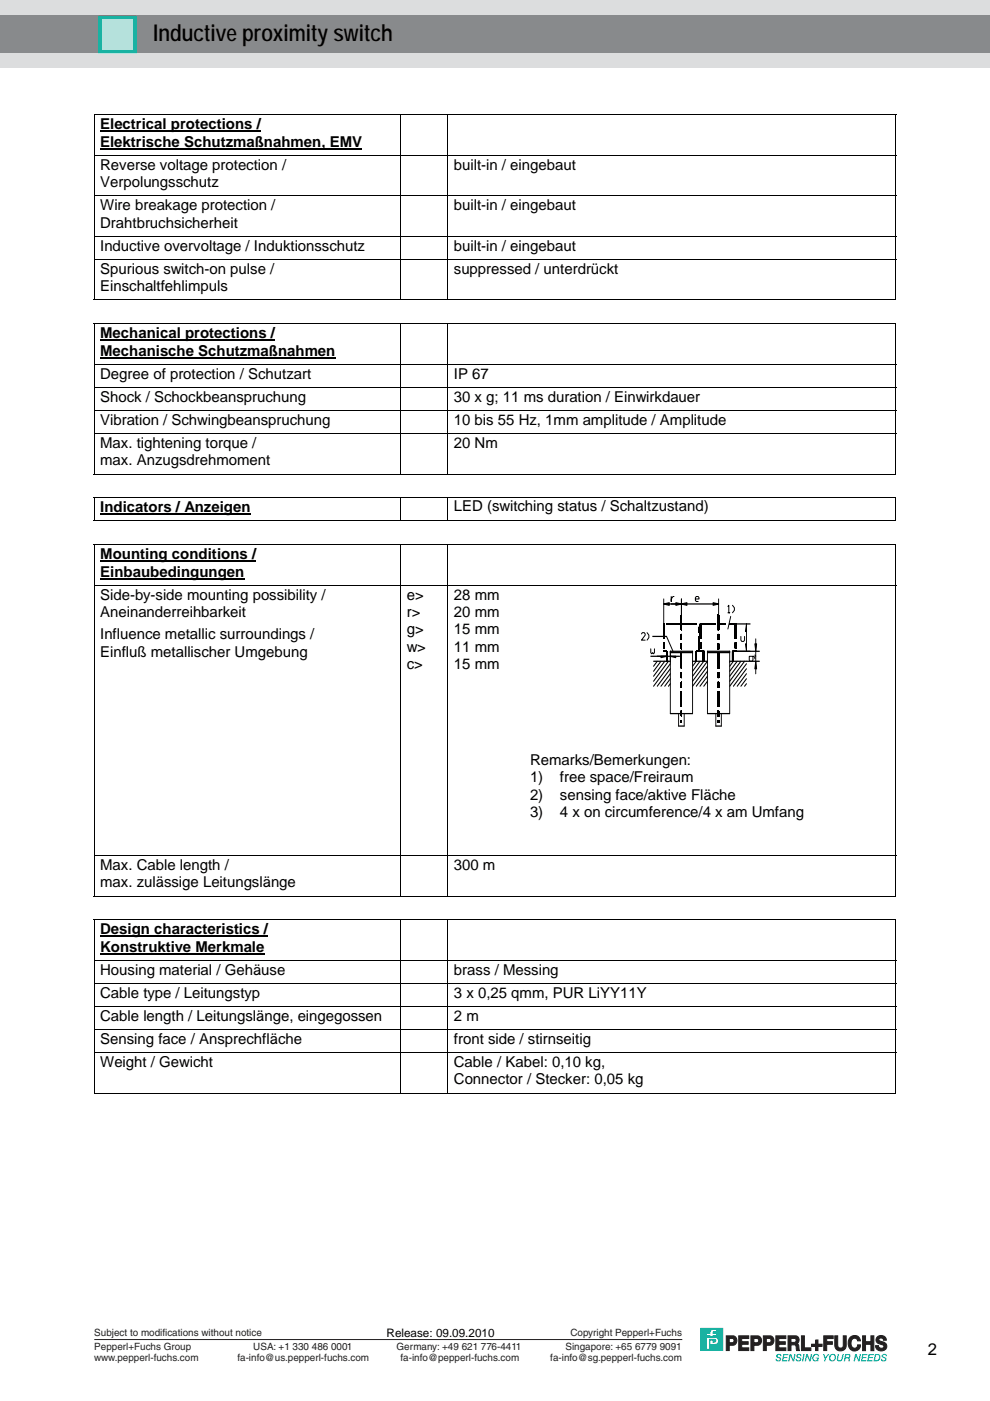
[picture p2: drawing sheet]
<svg xmlns="http://www.w3.org/2000/svg" width="210mm" height="297mm" viewBox="0 0 210 297" stroke-linecap="round" stroke-linejoin="round" font-family="sans-serif">
<path d="M0 0h209.9v14.3h-209.9z" fill="#dcddde"/>
<path d="M0 3.3h209.9v8h-209.9z" fill="#888a8c"/>
<path d="M21.1 3.5h7.6v7.5h-7.6z" fill="#b8e1dc"/>
<path d="M21.2 3.7h7.4v7.2h-7.4z" fill="none" stroke="#00ae9c" stroke-width=".71" stroke-linecap="butt"/>
<path d="M20 284h124.7" fill="none" stroke="#231f20" stroke-width=".21"/>
<path d="M148.6 281.6h4.7v4.7h-4.7z" fill="#00ae9c"/>
<path d="M148.6 281.6h4.7v4.7h-4.7z" fill="none" stroke="#00ae9c" stroke-width=".21"/>
<path d="M149.8 282.7h.8l.1-.5 .4-.3h1v.4h-.7l-.2 .2v.2h.9v.5h-.9v.2h-.6v-.2h-.8z" fill="#fff"/>
<path d="M149.8 282.7h.8l.1-.5 .4-.3h1v.4h-.7l-.2 .2v.2h.9v.5h-.9v.2h-.6v-.2h-.8z" fill="none" stroke="#00ae9c" stroke-width=".21"/>
<path d="M149.8 283.5h1.9a.77 .77 0 0 1 .7 .8 .77 .77 0 0 1-.8 .8h-1v-1h.6v.5l.6-.2a.3 .3 0 0 0-.3-.4h-1v2.1h-.7z" fill="#fff"/>
<path d="M149.8 283.5h1.9a.77 .77 0 0 1 .7 .8 .77 .77 0 0 1-.8 .8h-1v-1h.6v.5l.6-.2a.3 .3 0 0 0-.3-.4h-1v2.1h-.7z" fill="none" stroke="#00ae9c" stroke-width=".21"/>
<path d="M156.7 283.2h2.1v.6h-1.5v.7h1.4v.5h-1.4v.8h1.5v.5h-2.1z" fill="#231f20"/>
<path d="M156.7 283.2h2.1v.6h-1.5v.7h1.4v.5h-1.4v.8h1.5v.5h-2.1z" fill="none" stroke="#231f20" stroke-width=".21"/>
<path d="M164.6 283.2h2.1v.6h-1.5v.7h1.4v.5h-1.4v.8h1.5v.5h-2.1z" fill="#231f20"/>
<path d="M164.6 283.2h2.1v.6h-1.5v.7h1.4v.5h-1.4v.8h1.5v.5h-2.1z" fill="none" stroke="#231f20" stroke-width=".21"/>
<path d="M170 283.2h.6v2.6h1.4v.5h-2z" fill="#231f20"/>
<path d="M170 283.2h.6v2.6h1.4v.5h-2zM173 284.1h.5v2.2h-.5z" fill="none" stroke="#231f20" stroke-width=".21"/>
<path d="M173.3 284.1v2.2" fill="none" stroke="#231f20" stroke-width=".45"/>
<path d="M172.2 285h2.2v.4h-2.2z" fill="#231f20"/>
<path d="M172.2 285h2.2v.4h-2.2z" fill="none" stroke="#231f20" stroke-width=".21"/>
<path d="M174.7 283.2h2v.6h-1.4v.7h1.2v.5h-1.2v1.3h-.6z" fill="#231f20"/>
<path d="M174.7 283.2h2v.6h-1.4v.7h1.2v.5h-1.2v1.3h-.6z" fill="none" stroke="#231f20" stroke-width=".21"/>
<path d="M177.1 283.2h.6v1.8a.61 .61 0 0 0 .4 .8 .61 .61 0 0 0 .8-.5v-2.1h.6v2a1.22 1.22 0 0 1-1.2 1.2 1.22 1.22 0 0 1-1.2-1.2z" fill="#231f20"/>
<path d="M177.1 283.2h.6v1.8a.61 .61 0 0 0 .4 .8 .61 .61 0 0 0 .8-.5v-2.1h.6v2a1.22 1.22 0 0 1-1.2 1.2 1.22 1.22 0 0 1-1.2-1.2z" fill="none" stroke="#231f20" stroke-width=".21"/>
<path d="M183 283.2h.6v1.3h1.1v-1.3h.6v3.2h-.6v-1.4h-1.1v1.4h-.6z" fill="#231f20"/>
<path d="M183 283.2h.6v1.3h1.1v-1.3h.6v3.2h-.6v-1.4h-1.1v1.4h-.6z" fill="none" stroke="#231f20" stroke-width=".21"/>
<path d="M180.2 283.6a1.26 1.26 0 0 1 1.4-.4 1.26 1.26 0 0 1 .9 1.1h-.6a.73 .73 0 0 0-.9-.5 .73 .73 0 0 0-.5 .9 .74 .74 0 0 0 .5 1.1 .74 .74 0 0 0 .9-.7h.6a1.28 1.28 0 0 1-1.2 1.4 1.28 1.28 0 0 1-1.4-1.3 2.06 2.06 0 0 1 .3-1.6z" fill="#231f20"/>
<path d="M180.2 283.6a1.26 1.26 0 0 1 1.4-.4 1.26 1.26 0 0 1 .9 1.1h-.6a.73 .73 0 0 0-.9-.5 .73 .73 0 0 0-.5 .9 .74 .74 0 0 0 .5 1.1 .74 .74 0 0 0 .9-.7h.6a1.28 1.28 0 0 1-1.2 1.4 1.28 1.28 0 0 1-1.4-1.3 2.06 2.06 0 0 1 .3-1.6z" fill="none" stroke="#231f20" stroke-width=".21"/>
<path d="M186 283.5a1.14 1.14 0 0 1 1.2-.3 1.14 1.14 0 0 1 .8 1l-.6-.1a.51 .51 0 0 0-.5-.4 .51 .51 0 0 0-.5 .3 1.4 1.4 0 0 0 1.2 .6 1.02 1.02 0 0 1 .3 1.4 1.02 1.02 0 0 1-1.3 .4 1.02 1.02 0 0 1-.9-1.1h.6a.59 .59 0 0 0 .5 .6 .59 .59 0 0 0 .7-.4 1.15 1.15 0 0 0-1.2-.6l-.2-.1a.82 .82 0 0 1-.1-1.3z" fill="#231f20"/>
<path d="M186 283.5a1.14 1.14 0 0 1 1.2-.3 1.14 1.14 0 0 1 .8 1l-.6-.1a.51 .51 0 0 0-.5-.4 .51 .51 0 0 0-.5 .3 1.4 1.4 0 0 0 1.2 .6 1.02 1.02 0 0 1 .3 1.4 1.02 1.02 0 0 1-1.3 .4 1.02 1.02 0 0 1-.9-1.1h.6a.59 .59 0 0 0 .5 .6 .59 .59 0 0 0 .7-.4 1.15 1.15 0 0 0-1.2-.6l-.2-.1a.82 .82 0 0 1-.1-1.3z" fill="none" stroke="#231f20" stroke-width=".21"/>
<path d="M154 283.2v3.1h.7v-1.1a1.3 1.3 0 0 0 1.5-.6 .97 .97 0 0 0-.7-1.4zM154.7 283.8v.9h.6a.46 .46 0 0 0 .4-.5 .46 .46 0 0 0-.4-.4z" fill-rule="evenodd" fill="#231f20"/>
<path d="M154 283.2h1.5a1.01 1.01 0 0 1 .8 1.1 1.01 1.01 0 0 1-.9 .9h-.7v1.1h-.7zM154.7 283.8h.6a.45 .45 0 0 1 .4 .4 .45 .45 0 0 1-.4 .5h-.6z" fill="none" stroke="#231f20" stroke-width=".21"/>
<path d="M159.3 283.2v3.1h.6v-1.1a1.3 1.3 0 0 0 1.6-.6 .97 .97 0 0 0-.8-1.4zM159.9 283.8v.9h.6a.46 .46 0 0 0 .4-.5 .46 .46 0 0 0-.4-.4z" fill-rule="evenodd" fill="#231f20"/>
<path d="M159.3 283.2h1.4a1.01 1.01 0 0 1 .8 1.1 1.01 1.01 0 0 1-.9 .9h-.7v1.1h-.6zM159.9 283.8h.6a.45 .45 0 0 1 .4 .4 .45 .45 0 0 1-.4 .5h-.6z" fill="none" stroke="#231f20" stroke-width=".21"/>
<path d="M161.9 283.2v3.1h.6v-1.1a1.3 1.3 0 0 0 1.6-.6 .97 .97 0 0 0-.8-1.4zM162.5 283.8v.9h.6a.46 .46 0 0 0 .5-.5 .46 .46 0 0 0-.4-.4z" fill-rule="evenodd" fill="#231f20"/>
<path d="M161.9 283.2h1.4a1.01 1.01 0 0 1 .9 1.1 1.01 1.01 0 0 1-.9 .9h-.8v1.1h-.6zM162.5 283.8h.7a.45 .45 0 0 1 .4 .4 .45 .45 0 0 1-.5 .5h-.6z" fill="none" stroke="#231f20" stroke-width=".21"/>
<path d="M167.1 283.2v3.1h.7v-1.2h.7a1.15 1.15 0 0 1 .5 1.2h.6l-.1-.1a1.49 1.49 0 0 0-.4-1.3 .88 .88 0 0 0 .4-1 .88 .88 0 0 0-.8-.7zM167.8 283.8v.8h.6a.43 .43 0 0 0 .5-.3 .43 .43 0 0 0-.4-.5z" fill-rule="evenodd" fill="#231f20"/>
<path d="M167.1 283.2h1.6a.88 .88 0 0 1 .8 .7 .88 .88 0 0 1-.4 1 1.66 1.66 0 0 1 .5 1.4h-.7a1.04 1.04 0 0 0-.4-1.2h-.7v1.2h-.7zM167.8 283.8h.7a.43 .43 0 0 1 .4 .5 .43 .43 0 0 1-.5 .3h-.6z" fill="none" stroke="#231f20" stroke-width=".21"/>
<g fill="#00ae9c">
<path d="M164.7 287.3a.6 .6 0 0 1 .6-.2 .6 .6 0 0 1 .5 .4l-.7-.2-.2 .2 .3 .2a.45 .45 0 0 1 .5 .4 .45 .45 0 0 1-.4 .5 .59 .59 0 0 1-.8-.5h.2l.1 .2 .3 .1 .3-.2-.7-.5z"/>
<path d="M166.1 287.1h1.2l-.1 .2h-.8l-.1 .4h.8l-.1 .2h-.8l-.1 .5h.9l-.1 .2h-1.1z"/>
<path d="M167.5 287.1h.3l.4 1.1 .3-1.1h.2l-.3 1.5h-.3l-.4-1.1-.3 1.1h-.2z"/>
<path d="M169 287.3a.6 .6 0 0 1 .6-.2 .6 .6 0 0 1 .4 .4l-.6-.2-.2 .2 .3 .2a.45 .45 0 0 1 .4 .4 .45 .45 0 0 1-.3 .5 .59 .59 0 0 1-.9-.5h.3v.2l.3 .1 .4-.2-.7-.5z"/>
<path d="M170.4 287.1h.3l-.3 1.5h-.3z"/>
<path d="M171 287.1h.3l.5 1.1 .2-1.1h.3l-.4 1.5h-.2l-.5-1.1-.3 1.1h-.2z"/>
<path d="M172.5 287.3a.67 .67 0 0 1 .7-.3 .67 .67 0 0 1 .5 .6h-.2l-.1-.2a.57 .57 0 0 0-.8 .3 .57 .57 0 0 0 .4 .7h.2l.2-.4h-.4l.1-.2h.6l-.2 .8h-.1v-.1a.63 .63 0 0 1-.7 .1 .63 .63 0 0 1-.4-.6z"/>
<path d="M174.5 287.1h.3l.3 .7 .5-.7h.3l-.7 .9-.1 .6h-.3l.1-.6z"/>
<path d="M177.7 287.1h.3l-.2 1 .3 .3 .3-.1 .3-1.2h.3l-.2 .9a.63 .63 0 0 1-.7 .7 .63 .63 0 0 1-.6-.7z"/>
<path d="M181.4 287.1h.3l.4 1.1 .3-1.1h.2l-.3 1.5h-.3l-.4-1.1-.3 1.1h-.2z"/>
<path d="M182.9 287.1h1.1v.2h-.9l-.1 .4h.8v.2h-.8l-.1 .5h.9l-.1 .2h-1.1z"/>
<path d="M184.2 287.1h1.2l-.1 .2h-.8l-.1 .4h.8l-.1 .2h-.8l-.1 .5h.9l-.1 .2h-1.1z"/>
<path d="M187.1 287.3a.6 .6 0 0 1 .6-.2 .6 .6 0 0 1 .4 .4l-.6-.2-.2 .2 .3 .2a.45 .45 0 0 1 .4 .4 .45 .45 0 0 1-.3 .5 .59 .59 0 0 1-.9-.5h.3a.35 .35 0 0 0 .3 .3 .35 .35 0 0 0 .4-.2l-.7-.5z"/>
</g>
<g fill="#00ae9c">
<path d="M176.2 287.5a.46 .46 0 0 1 .7-.2 .46 .46 0 0 1 .1 .7 .47 .47 0 0 1-.6 .4 .47 .47 0 0 1-.3-.7zM175.8 287.8a.8 .8 0 0 0 1.6 0 .8 .8 0 0 0-1.6 0z" fill-rule="evenodd"/>
<path d="M179.5 287.3h.5l.1 .4-.7 .1zM179.3 287.1l-.3 1.5h.2l.2-.6h.5l.1 .6h.2l-.1-.7 .3-.2-.1-.5z" fill-rule="evenodd"/>
<path d="M185.8 287.3a.6 .6 0 0 1 .7 .7 .6 .6 0 0 1-.9 .4zM185.6 287.1l-.3 1.5a1.02 1.02 0 0 0 1.1-.1 1.02 1.02 0 0 0 .3-1.1l-.3-.3z" fill-rule="evenodd"/>
</g>
<path d="M21.3 27.9h34M21.3 31.6h55.5M21.3 72.2h37M21.3 75.9h49.9M21.3 109h31.8M21.3 119h33M21.3 122.8h30.5M21.3 198.5h35.6M21.3 202.3h34.8" fill="none" stroke="#000" stroke-width=".34"/>
<g fill="#000">
<path d="M19.9 24.1h.2v.2h-.2zM189.9 24.1h.2v.2h-.2zM19.9 63.4h.2v.2h-.2zM19.9 68.4h.2v.2h-.2zM189.9 63.4h.2v.2h-.2zM189.9 68.4h.2v.2h-.2zM19.9 100.4h.2v.2h-.2zM19.9 105.3h.2v.2h-.2zM19.9 110.3h.2v.2h-.2zM19.9 115.3h.2v.2h-.2zM189.9 100.4h.2v.2h-.2zM189.9 105.3h.2v.2h-.2z"/>
<path d="M189.9 110.3h.2v.2h-.2zM189.9 115.3h.2v.2h-.2zM19.9 189.9h.2v.2h-.2zM19.9 194.8h.2v.2h-.2zM189.9 189.9h.2v.2h-.2zM189.9 194.8h.2v.2h-.2zM189.9 231.7h.2v.1h-.2z"/>
</g>
<g fill="none" stroke="#000" stroke-width=".21">
<path d="M19.9 24.2h170.2M19.9 33h170.2M20 24.3v8.6M20 33.1v8.3M85 24.3v8.6M85 33.1v8.3M95 24.3v8.6M95 33.1v8.3M190 24.3v8.6M190 33.1v8.3M19.9 41.5h170.2M19.9 50.1h170.2"/>
<path d="M19.9 55h170.2M20 41.6v8.4M20 50.2v4.7M20 55.1v8.3M85 41.6v8.4M85 50.2v4.7M85 55.1v8.3M95 41.6v8.4M95 50.2v4.7M95 55.1v8.3M190 41.6v8.4M190 50.2v4.7"/>
<path d="M190 55.1v8.3M19.9 63.5h170.2M19.9 68.5h170.2M19.9 77.3h170.2M20 68.6v8.6M20 77.4v4.7M85 68.6v8.6M85 77.4v4.7M95 68.6v8.6M95 77.4v4.7M190 68.6v8.6M190 77.4v4.7"/>
<path d="M19.9 82.2h170.2M19.9 87.1h170.2M19.9 91.9h170.2M20 82.3v4.7M20 87.1v4.8M20 92v8.4M85 82.3v4.7M85 87.1v4.8M85 92v8.4M95 82.3v4.7M95 87.1v4.8M95 92v8.4"/>
<path d="M190 82.3v4.7M190 87.1v4.8M190 92v8.4M19.9 100.5h170.2M19.9 105.4h170.2M19.9 110.4h170.2M19.9 115.4h170.2M20 105.5v4.8M20 115.5v8.6M85 105.5v4.8M85 115.5v8.6M95 105.5v4.8"/>
<path d="M95 115.5v8.6M190 105.5v4.8M190 115.5v8.6M19.9 124.1h170.2M20 124.2v57.2M85 124.2v57.2M95 124.2v57.2M190 124.2v57.2M19.9 181.4h170.2M19.9 190h170.2M19.9 194.9h170.2M20 181.5v8.4"/>
<path d="M20 195v8.6M85 181.5v8.4M85 195v8.6M95 181.5v8.4M95 195v8.6M190 181.5v8.4M190 195v8.6M19.9 203.6h170.2M19.9 208.5h170.2M19.9 213.4h170.2M19.9 218.3h170.2M20 203.7v4.7"/>
<path d="M20 208.6v4.7M20 213.5v4.7M20 218.4v4.7M85 203.7v4.7M85 208.6v4.7M85 213.5v4.7M85 218.4v4.7M95 203.7v4.7M95 208.6v4.7M95 213.5v4.7M95 218.4v4.7M190 203.7v4.7"/>
<path d="M190 208.6v4.7M190 213.5v4.7M190 218.4v4.7M19.9 223.2h170.2M19.9 231.8h65M20 223.3v8.5M85 223.3v8.5M85.1 231.8h9.8M95 223.3v8.5M95.1 231.8h94.8M190 223.3v8.5"/>
</g>
<g fill="#fff">
<path d="M109.9 158h66.7v20.3h-66.7z"/>
<path d="M131 124.4h35.5v31.7h-35.5z"/>
</g>
<g fill="none" stroke="#000" stroke-width=".23">
<path d="M138 139.1h6.1M138.4 134.9h3l1.3 3.2M140.8 128.1h11.6M140.8 127v5.3M141.4 138.1v2.1M142.2 138.1h4.7v13.2h-4.7zM142.2 138.4h4.7M144.5 127v5.3M150.1 138.1h4.7v13.2h-4.7zM150.1 138.4h4.7M152.4 127v5.3M155 130.7l-.6 2.6"/>
<path d="M156.1 132.3h3M158.3 132.3v5.8M160.1 138.9l.2 .2M160.3 135.5v7.3M161.1 138.1h-5M138.6 140.2h3.6M139.4 140.2l-.8 1.1M140.2 140.2l-1.6 2.1M141 140.2l-2.4 3.2M141.8 140.2l-3.2 4.2M142.2 140.7l-3.6 4.8M142.2 141.8l-2.8 3.7"/>
<path d="M142.2 143.9l-1.2 1.6M142.2 142.8l-2 2.7M142.2 145l-.4 .5M143.9 151.3v2.6h1.2v-2.6M146.9 140.2h3.2l-3.2 4.2M147.7 140.2l-.8 1.1M148.5 140.2l-1.6 2.1M149.3 140.2l-2.4 3.2M150.1 141.3l-3.2 4.2M150.1 142.3l-2.4 3.2M150.1 144.4l-.8 1.1M150.1 143.4l-1.6 2.1"/>
<path d="M151.8 151.3v2.6h1.2v-2.6M155.6 140.2l-.8 1.1M156.4 140.2l-1.6 2.1M157.1 140.2l-2.3 3.2M157.9 140.2l-3.1 4.2M158.3 140.7l-3.5 4.8M158.3 142.8l-1.9 2.7M158.3 141.8l-2.7 3.7M158.3 143.9l-1.2 1.6M158.3 145l-.4 .5M161.1 140.2h-6.3"/>
</g>
<g fill="none" stroke="#000" stroke-width=".21" stroke-dasharray="3 1 1 1 1 1">
<path d="M140.8 132.3v5.8M140.8 138.1h.6M141.4 138.1v2.1M144.5 132.3h-3.7M144.5 132.3h3.8M144.5 130.5v22.7M147.7 138.1v2.1M148.3 138.1v-5.8M148.3 138.1h-.6M148.5 132.3v5.8M148.7 132.3v5.8M148.7 132.3h7.4"/>
<path d="M149.1 138.1v2.1M149.3 138.1h-.6M149.3 138.1v2.1M152.2 130.5v22.7M152.4 130.5v22.7M155.4 138.1v2.1M155.6 138.1v2.1M156 132.3v5.8M156.1 132.3v5.8M156.1 138.1h-.5"/>
</g>
<path d="M136.1 134.4l.1-.3h.5l.1 .3v.3l-.7 1h.7M137.2 134.1l.4 .6v.5l-.4 .5M138 137.6v.8l.2 .2 .2-.2 .2 .2 .2-.2v-.8M142.4 126.5v1a.91 .91 0 0 1 .6-1M147.5 127h.8l-.2-.5h-.4l-.2 .2v.6l.2 .2h.4M154.4 128.6l.2-.3v1.6h.2h-.4M155.4 128.3l.4 .6v.5l-.4 .5M157.1 134.9v.8l.2 .3h.4l.2-.3v-.8M159.7 139.1v.9l-.2 .2h-.4l-.2-.2v-.9h1l.2 .6" fill="none" stroke="#000" stroke-width=".21"/>
<g fill="#000" stroke="#000" stroke-width=".23">
<path d="M140.8 128.1l1.2-.3v.5z" fill-rule="evenodd"/>
<path d="M140.2 139.1h1.2l-1.2 .3z" fill-rule="evenodd"/>
<path d="M142.2 139.1h1.1v.3z" fill-rule="evenodd"/>
<path d="M143.3 127.8l1.2 .3-1.2 .2z" fill-rule="evenodd"/>
<path d="M144.5 128.1l1.2-.3v.5z" fill-rule="evenodd"/>
<path d="M151.2 127.8l1.2 .3-1.2 .2z" fill-rule="evenodd"/>
<path d="M158.1 136.5h.2v1.6z" fill-rule="evenodd"/>
<path d="M158.3 132.3v1.6h-.2z" fill-rule="evenodd"/>
<path d="M160.1 136.5h.4l-.2 1.6z" fill-rule="evenodd"/>
<path d="M160.3 140.2l.2 1.6h-.4z" fill-rule="evenodd"/>
</g>
<text font-size="4.9" x="32.5" y="8.6">Inductive proximity switch</text>
<text font-size="3.5" x="196.8" y="287.3">2</text>
<g font-size="3.2">
<text x="21.3" y="27.3">Electrical protections /</text>
<text x="21.3" y="31.1">Elektrische Schutzmaßnahmen, EMV</text>
<text x="21.3" y="36">Reverse voltage protection /</text>
<text x="21.3" y="39.7">Verpolungsschutz</text>
<text x="96.3" y="36">built-in / eingebaut</text>
<text x="21.3" y="44.6">Wire breakage protection /</text>
<text x="96.3" y="44.6">built-in / eingebaut</text>
<text x="21.3" y="48.2">Drahtbruchsicherheit</text>
<text x="21.3" y="53.1">Inductive overvoltage / Induktionsschutz</text>
<text x="96.3" y="53.1">built-in / eingebaut</text>
<text x="21.3" y="58">Spurious switch-on pulse /</text>
<text x="96.3" y="58">suppressed / unterdrückt</text>
<text x="21.3" y="61.7">Einschaltfehlimpuls</text>
<text x="21.3" y="71.6">Mechanical protections /</text>
<text x="21.3" y="75.4">Mechanische Schutzmaßnahmen</text>
<text x="21.3" y="80.3">Degree of protection / Schutzart</text>
<text x="96.3" y="80.3">IP 67</text>
<text x="21.3" y="85.2">Shock / Schockbeanspruchung</text>
<text x="96.3" y="85.2">30 x g; 11 ms duration / Einwirkdauer</text>
<text x="21.3" y="90.1">Vibration / Schwingbeanspruchung</text>
<text x="21.3" y="95">Max. tightening torque /</text>
<text x="96.3" y="90.1">10 bis 55 Hz, 1mm amplitude / Amplitude</text>
<text x="96.3" y="95">20 Nm</text>
<text x="21.3" y="98.7">max. Anzugsdrehmoment</text>
<text x="21.3" y="108.5">Indicators / Anzeigen</text>
<text x="96.3" y="108.4">LED (switching status / Schaltzustand)</text>
<text x="21.3" y="118.5">Mounting conditions /</text>
<text x="21.3" y="122.3">Einbaubedingungen</text>
<text x="21.3" y="127.2">Side-by-side mounting possibility /</text>
<text x="21.3" y="130.9">Aneinanderreihbarkeit</text>
<text x="86.3" y="127.2">e&gt;</text>
<text x="86.3" y="130.9">r&gt;</text>
<text x="96.3" y="127.2">28 mm</text>
<text x="96.3" y="130.9">20 mm</text>
<text x="21.3" y="135.6">Influence metallic surroundings /</text>
<text x="86.3" y="134.5">g&gt;</text>
<text x="96.3" y="134.5">15 mm</text>
<text x="21.3" y="139.2">Einfluß metallischer Umgebung</text>
<text x="86.3" y="138.2">w&gt;</text>
<text x="86.3" y="141.8">c&gt;</text>
<text x="96.3" y="138.2">11 mm</text>
<text x="96.3" y="141.8">15 mm</text>
<text x="112.4" y="162.2">Remarks/Bemerkungen:</text>
<text x="112.4" y="165.9">1)</text>
<text x="118.8" y="165.9">free space/Freiraum</text>
<text x="112.4" y="169.5">2)</text>
<text x="112.4" y="173.2">3)</text>
<text x="118.8" y="173.2">4 x on circumference/4 x am Umfang</text>
<text x="118.8" y="169.5">sensing face/aktive Fläche</text>
<text x="21.3" y="184.5">Max. Cable length /</text>
<text x="96.3" y="184.5">300 m</text>
<text x="21.3" y="188.2">max. zulässige Leitungslänge</text>
<text x="21.3" y="198">Design characteristics /</text>
<text x="21.3" y="201.8">Konstruktive Merkmale</text>
<text x="21.3" y="206.7">Housing material / Gehäuse</text>
<text x="96.3" y="206.7">brass / Messing</text>
<text x="21.3" y="211.6">Cable type / Leitungstyp</text>
<text x="96.3" y="211.6">3 x 0,25 qmm, PUR LiYY11Y</text>
<text x="21.3" y="216.5">Cable length / Leitungslänge, eingegossen</text>
<text x="21.3" y="221.4">Sensing face / Ansprechfläche</text>
<text x="96.3" y="216.5">2 m</text>
<text x="96.3" y="221.4">front side / stirnseitig</text>
<text x="21.3" y="226.3">Weight / Gewicht</text>
<text x="96.3" y="226.3">Cable / Kabel: 0,10 kg,</text>
<text x="96.3" y="229.9">Connector / Stecker: 0,05 kg</text>
</g>
<text font-size="2.5" x="82" y="283.4">Release: 09.09.2010</text>
<g font-size="2.1" fill="#231f20">
<text x="20" y="283.2">Subject to modifications without notice</text>
<text x="20" y="286.3">Pepperl+Fuchs Group</text>
<text x="53.7" y="286.3">USA: +1 330 486 0001</text>
<text x="84.1" y="286.3">Germany: +49 621 776-4411</text>
<text x="119.9" y="286.3">Singapore: +65 6779 9091</text>
<text x="121" y="283.2">Copyright Pepperl+Fuchs</text>
<text x="20" y="288.6">www.pepperl-fuchs.com</text>
<text x="50.4" y="288.6">fa-info@us.pepperl-fuchs.com</text>
<text x="85" y="288.6">fa-info@pepperl-fuchs.com</text>
<text x="116.7" y="288.6">fa-info@sg.pepperl-fuchs.com</text>
</g>
</svg>
